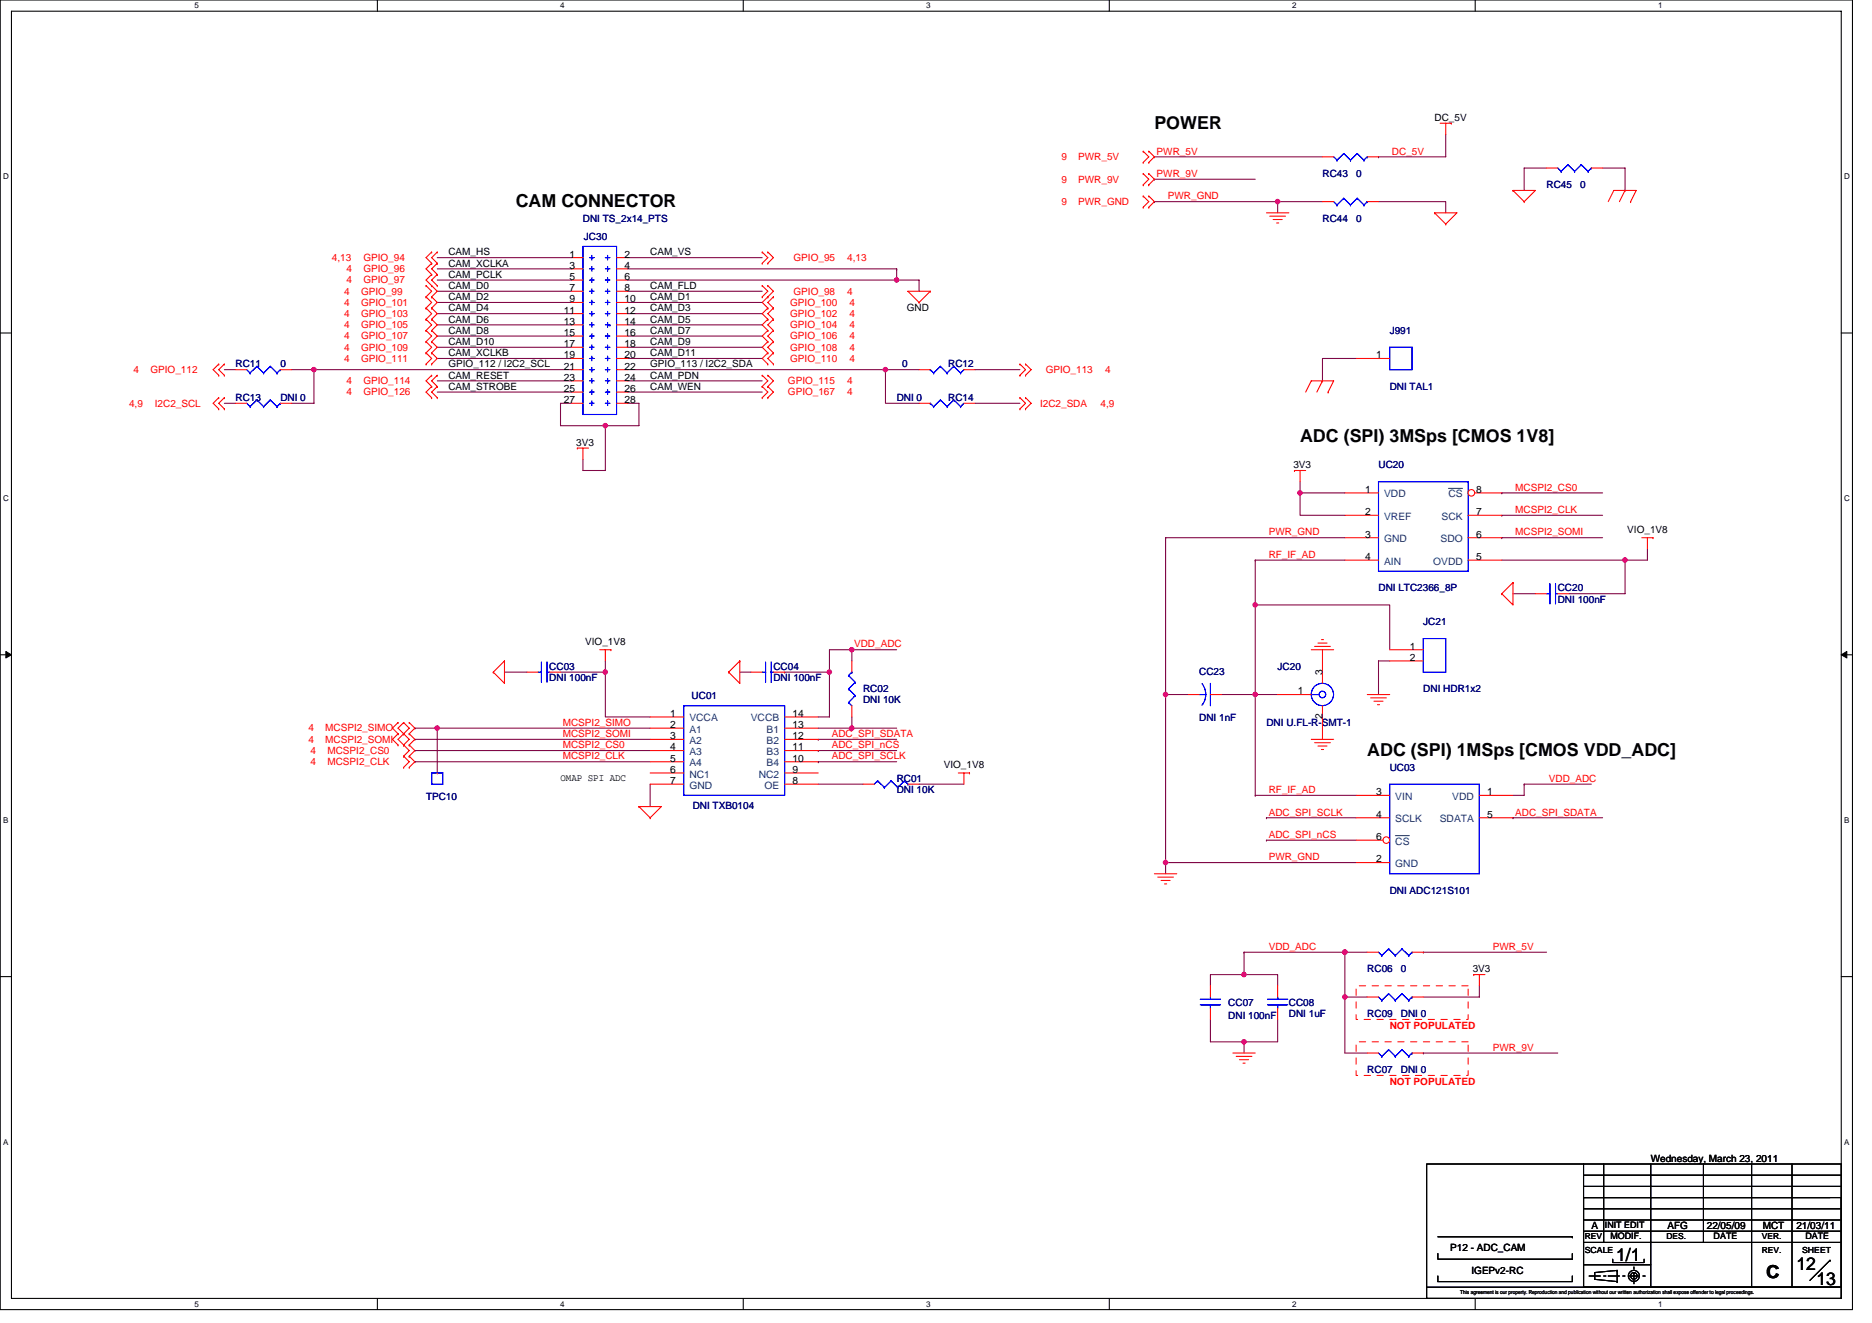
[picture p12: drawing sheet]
<svg xmlns="http://www.w3.org/2000/svg" width="297mm" height="210mm" viewBox="0 0 297 210" stroke-linecap="round" stroke-linejoin="round" font-family="sans-serif">
<path d="M0 0h293.9v207.9h-293.9zM1.8 1.8h290.4v204.3h-290.4z" fill="none" stroke="#000" stroke-width=".17"/>
<g fill="#fff">
<path d="M30.8 .2h.7v1.4h-.7z"/>
<path d="M30.8 206.3h.7v1.4h-.7z"/>
</g>
<path d="M59.9 0v1.8M59.9 206.1v1.8" fill="none" stroke="#000" stroke-width=".17"/>
<g fill="#fff">
<path d="M88.9 .2h.7v1.4h-.7z"/>
<path d="M88.9 206.3h.7v1.4h-.7z"/>
</g>
<path d="M117.9 0v1.8M117.9 206.1v1.8" fill="none" stroke="#000" stroke-width=".17"/>
<g fill="#fff">
<path d="M147 .2h.7v1.4h-.7z"/>
<path d="M147 206.3h.7v1.4h-.7z"/>
</g>
<path d="M176 0v1.8M176 206.1v1.8" fill="none" stroke="#000" stroke-width=".17"/>
<g fill="#fff">
<path d="M205 .2h.7v1.4h-.7z"/>
<path d="M205 206.3h.7v1.4h-.7z"/>
</g>
<path d="M234.1 0v1.8M234.1 206.1v1.8" fill="none" stroke="#000" stroke-width=".17"/>
<g fill="#fff">
<path d="M263.1 .2h.7v1.4h-.7z"/>
<path d="M263.1 206.3h.7v1.4h-.7z"/>
<path d="M.5 27.3h.9v1.4h-.9z"/>
<path d="M292.6 27.3h.9v1.4h-.9z"/>
<path d="M.5 78.4h.9v1.4h-.9z"/>
<path d="M292.6 78.4h.9v1.4h-.9z"/>
</g>
<path d="M0 52.9h1.8M292.2 52.9h1.7" fill="none" stroke="#000" stroke-width=".17"/>
<g fill="#fff">
<path d="M.5 129.5h.8v1.4h-.8z"/>
<path d="M292.6 129.5h.9v1.4h-.9z"/>
</g>
<path d="M0 103.9h1.8M292.2 103.9h1.7" fill="none" stroke="#000" stroke-width=".17"/>
<path d="M.9 103.4l.9 .5-.9 .5zM292.2 103.9l.8-.5v1z" fill="#000" stroke="#000" stroke-width=".16"/>
<g fill="#fff">
<path d="M.5 180.5h.8v1.4h-.8z"/>
<path d="M292.6 180.5h.9v1.4h-.9z"/>
</g>
<g fill="none" stroke="#000" stroke-width=".17">
<path d="M0 155h1.8M292.2 155h1.7M228.2 199v.9h21.3v-.9M228.2 196.3h21.3M249.5 196.3h.1M251.3 186.5h40.9M251.3 193.6h40.7M251.3 191.9h40.7M251.3 190.1h39.1M251.3 188.3h40.9M251.3 197.2h40.9M251.3 184.7h-24.9v19.6"/>
<path d="M251.3 184.7h.1M251.3 195.4h40.9M251.3 190.1h40.9v14.2h-40.9zM251.3 184.7h40.9v19.6h-40.9zM254.5 184.7v12.5M255.9 199.9v.5h5v-.5M261.9 184.7v19.6M270.3 184.7v12.5M277.9 184.7v19.6M284.3 184.7v19.6M292.2 195.4h.1M226.4 204.3h65.8v1.8h-65.8z"/>
<path d="M228.2 202.5v.9h21.3v-.9M251.3 200.7h10.6M252.2 202.5h1.7M254.5 202.5h.3M255.2 202.5h1.8M256.6 201.6h.1M256.6 203.4h.1M256.6 201.6l-3.6 .4v1.1l3.6 .3M256.6 201.6v1.8M257.5 202.5h.3M258.4 202.5h1.8M259.3 201.1v.3"/>
<path d="M259.3 202h.1M259.3 202v1.8M260.7 202.5h.3M290.4 200h.1M290.4 200l-3.2 3.2"/>
<circle cx="259.2" cy="202.5" r=".53"/>
<circle cx="259.3" cy="202.5" r=".88"/>
</g>
<g fill="none" stroke="#800040" stroke-width=".17">
<path d="M183.2 24.9h.1M183.2 28.4h.1M183.2 32h19.5v1.8M183.2 32h.1M183.2 24.9h26.6M183.2 28.4h16M202.7 32h.1M202.7 32h7.1M218.7 24.9h.1M218.7 32h10.7v1.8M229.4 21.3v3.6h-10.7M245.4 26.7h-3.6v3.5"/>
<path d="M254.3 26.7h3.5v3.5M35.6 58.7h1.8M46.3 58.7h3.5M49.8 58.7h.1M49.8 58.7v5.3h-3.5M49.8 58.7h40.9M69.4 40.9h21.3M69.4 42.7h21.3M69.4 44.4h21.3M69.4 46.2h21.3M69.4 48h21.3M69.4 49.8h21.3"/>
<path d="M69.4 51.6h21.3M69.4 53.3h21.3M69.4 55.1h21.3M69.4 56.9h21.3M99.6 40.9h21.3M99.6 44.4h42.7M99.6 42.7h42.7M99.6 46.2h21.3M99.6 48h21.3M99.6 49.8h21.3M99.6 51.6h21.3M99.6 53.3h21.3"/>
<path d="M99.6 55.1h21.3M99.6 56.9h21.3M99.6 58.7h40.9v5.3h5.3M140.5 58.7h.1M140.5 58.7h5.3M142.3 44.4h3.5v1.8M142.3 42.7h.1M142.3 42.7v1.7M154.7 58.7h7.1M215.2 56.9h-5.4v3.6M35.6 64h1.8M69.4 60.5h21.3"/>
<path d="M69.4 62.2h21.3M90.7 64h-1.8v3.6h7.2M96.1 67.6v7.1h-3.6v-1.8M96.1 67.6h.1M99.6 60.5h21.3M99.6 62.2h21.3M99.6 64h1.8v3.6h-5.3M154.7 64h7.1M206.3 76.5v1.7h7.1M206.3 78.2v3.6h7.1M206.3 78.2h.1M238.3 78.2h.1"/>
<path d="M238.3 78.2h16M185 85.3v24.9h3.5M185 85.3h.1M185 85.3h28.4M199.2 88.9h.1M199.2 88.9v7.1h21.3v7.1M199.2 96v14.2h3.5M199.2 96h.1M199.2 88.9h14.2M238.3 88.9h19.5v5.3h-8.8M238.3 81.8h.1M238.3 85.3h.1"/>
<path d="M238.3 81.8h16M238.3 85.3h16M240.1 94.2h3.5M257.8 88.9h.1M261.4 87.1v1.8h-3.6M65.8 119.1h.1M65.8 117.3h.1M65.8 115.6h.1M65.8 119.1h37.4M65.8 117.3h37.4M65.8 115.6h37.4M69.4 115.6v7.1"/>
<path d="M69.4 115.6h.1M80 106.7h3.6M88.9 106.7h7.2M96.1 104.9v1.8M96.1 106.7v7.1h7.1M96.1 106.7h.1M117.4 106.7h1.8M124.5 106.7h.1M124.5 106.7h7.1M129.8 119.1h.1M129.8 115.6h5.4M129.8 117.3h.1"/>
<path d="M129.8 119.1h12.5M129.8 117.3h12.5M131.6 106.7v7.1h-1.8M135.2 103.1h-3.6v3.6M135.2 113.8v1.8M135.2 103.1h.1M135.2 103.1v1.8M135.2 115.6h.1M135.2 103.1h7.1M135.2 115.6h7.1M185 110.2h.1M185 110.2v26.7"/>
<path d="M193.8 110.2h5.4M199.2 110.2h.1M199.2 110.2v16M220.5 104.9h-1.8v5.3M65.8 120.9h.1M65.8 120.9h37.4M103.2 124.5v3.5M129.8 124.5h7.1M129.8 120.9h.1M129.8 120.9h12.5M145.8 124.5h7.1M185 136.9h.1"/>
<path d="M185 136.9v1.8M185 136.9h30.2M199.2 126.2h.1M199.2 126.2h16M201 129.8h.1M201 133.3h.1M201 129.8h14.2M201 133.3h14.2M240.1 129.8h.1M240.1 129.8h14.2M241.8 124.5v1.7h-1.7M241.8 124.5h.1"/>
<path d="M241.8 124.5h10.7M197.4 151.1h.1M197.4 154.7h5.3v1.8M197.4 154.7h.1M197.4 154.7h-5.3v1.8M197.4 151.1v3.6M197.4 151.1h19.6M213.4 151.1h.1M213.4 158.2h.1M213.4 158.2h3.6M213.4 151.1v16h3.6M225.8 151.1h.1"/>
<path d="M225.8 151.1h19.6M234.7 156.5v1.7h-8.9M192.1 161.8v3.6h5.3M197.4 165.4v1.7M197.4 165.4h.1M202.7 161.8v3.6h-5.3M225.8 167.1h.1M225.8 167.1h21.4"/>
</g>
<g fill="#f0f" stroke="#f0f" stroke-width=".17">
<circle cx="202.7" cy="32" r=".35"/>
<circle cx="96" cy="106.7" r=".35"/>
<circle cx="135.2" cy="103.1" r=".35"/>
<circle cx="131.6" cy="106.7" r=".35"/>
<circle cx="135.2" cy="115.6" r=".35"/>
<circle cx="69.4" cy="115.6" r=".35"/>
<circle cx="184.9" cy="110.2" r=".35"/>
<circle cx="257.8" cy="88.9" r=".35"/>
<circle cx="213.4" cy="151.1" r=".35"/>
<circle cx="213.4" cy="158.2" r=".35"/>
<circle cx="197.4" cy="154.7" r=".35"/>
<circle cx="197.4" cy="165.3" r=".35"/>
<circle cx="184.9" cy="136.9" r=".35"/>
<circle cx="199.2" cy="110.2" r=".35"/>
<circle cx="206.3" cy="78.2" r=".35"/>
<circle cx="142.3" cy="44.4" r=".35"/>
<circle cx="49.8" cy="58.7" r=".35"/>
<circle cx="140.5" cy="58.7" r=".35"/>
<circle cx="96" cy="67.6" r=".35"/>
<circle cx="199.2" cy="96" r=".35"/>
</g>
<g fill="none" stroke="#f00" stroke-width=".17">
<path d="M228.5 19.6h1.8M229.4 19.6v1.7M230.3 19.6h.1M181.4 25.8h.1M181.4 24h.1M181.4 29.3h.1M181.4 27.6h.1M181.4 32.9h.1M181.4 31.1h.1M181.4 24l.9 .9-.9 .9M181.4 27.6l.9 .8-.9 .9M181.4 31.1l.9 .9-.9 .9"/>
<path d="M182.3 24h.1M182.3 25.8h.1M182.3 27.6h.1M182.3 29.3h.1M182.3 31.1h.1M182.3 32.9h.1M182.3 24l.9 .9-.9 .9M182.3 27.6l.9 .8-.9 .9M182.3 31.1l.9 .9-.9 .9M201 33.8h3.5M201.5 34.3h2.5M202 34.8h1.5"/>
<path d="M202.6 35.4h.3M209.8 32h1.8M209.8 24.9h1.8M217 32h1.7M217 24.9h1.7M227.6 33.8h3.6l-1.8 1.8M227.6 33.8h.1M227.6 33.8l1.8 1.8M229.4 35.6h.1M240.1 30.2h3.5l-1.8 1.8M240.1 30.2h.1M240.1 30.2l1.7 1.8"/>
<path d="M241.8 32h.1M245.4 26.7h1.8M252.5 26.7h1.8M255.2 32l.9-1.8h3.5l-.9 1.8M257.8 30.2h.1M257.8 30.2l-.8 1.8M258.7 32h.1M34.7 57.8h.1M34.7 59.6h.1M34.7 57.8l-.9 .9 .9 .9M35.6 59.6h.1M35.6 57.8h.1"/>
<path d="M35.6 57.8l-.9 .9 .9 .9M37.4 58.7h1.8M44.5 58.7h1.8M67.6 48.9h.1M67.6 47.1h.1M67.6 50.7h.1M67.6 45.3h.1M67.6 52.5h.1M67.6 54.2h.1M67.6 56h.1M67.6 57.8h.1M67.6 47.1l.9 .9-.9 .9"/>
<path d="M67.6 48.9l.9 .9-.9 .9M67.6 45.3l.9 .9-.9 .9M67.6 50.7l.9 .9-.9 .9M67.6 52.5l.9 .8-.9 .9M67.6 54.2l.9 .9-.9 .9M67.6 56l.9 .9-.9 .9M68.5 40h.1M68.5 41.8h.1M68.5 43.6h.1M68.5 45.3h.1M68.5 47.1h.1M68.5 48.9h.1"/>
<path d="M68.5 50.7h.1M68.5 52.5h.1M68.5 54.2h.1M68.5 56h.1M68.5 57.8h.1M68.5 59.6h.1M68.5 40l-.9 .9 .9 .9M68.5 41.8l-.9 .9 .9 .9M68.5 43.6l-.9 .8 1.8 1.8-.9 .9M68.5 47.1l.9 .9-.9 .9M68.5 48.9l.9 .9-.9 .9M68.5 50.7l.9 .9-.9 .9"/>
<path d="M68.5 52.5l.9 .8-.9 .9M68.5 54.2l.9 .9-.9 .9M68.5 56l.9 .9-.9 .9M68.5 59.6l-.9 .9 .9 .8M69.4 41.8h.1M69.4 40h.1M69.4 43.6h.1M69.4 45.3h.1M69.4 59.6h.1M69.4 40l-.9 .9 .9 .9M69.4 41.8l-.9 .9 .9 .9M69.4 43.6l-.9 .8 .9 .9"/>
<path d="M69.4 59.6l-.9 .9 .9 .8M90.7 58.7h1.8M90.7 40.9h1.8M90.7 42.7h1.8M90.7 44.4h1.8M90.7 46.2h1.8M90.7 48h1.8M90.7 49.8h1.8M90.7 51.6h1.8M90.7 53.3h1.8M90.7 55.1h1.8M90.7 56.9h1.8"/>
<path d="M97.8 58.7h1.8M97.8 40.9h1.8M97.8 42.7h1.8M97.8 44.4h1.8M97.8 46.2h1.8M97.8 48h1.8M97.8 49.8h1.8M97.8 51.6h1.8M97.8 53.3h1.8M97.8 55.1h1.8M97.8 56.9h1.8M120.9 41.8h.1"/>
<path d="M120.9 40h.1M120.9 47.1h.1M120.9 45.3h.1M120.9 59.6h.1M120.9 59.6l.9 .9-.9 .8M120.9 40l.9 .9-.9 .9M120.9 45.3l.9 .9-.9 .9M121.8 40h.1M121.8 41.8h.1M121.8 45.3h.1M121.8 47.1h.1M121.8 48.9h.1"/>
<path d="M121.8 50.7h.1M121.8 52.5h.1M121.8 54.2h.1M121.8 56h.1M121.8 57.8h.1M121.8 59.6h.1M121.8 59.6l.9 .9-.9 .8M121.8 56l-.9 .9 .9 .9M121.8 40l.9 .9-.9 .9M121.8 45.3l.9 .9-1.8 1.8 .9 .9M121.8 48.9l-.9 .9 .9 .9M121.8 50.7l-.9 .9 .9 .9"/>
<path d="M121.8 52.5l-.9 .8 .9 .9M121.8 54.2l-.9 .9 .9 .9M122.7 50.7h.1M122.7 48.9h.1M122.7 47.1h.1M122.7 52.5h.1M122.7 54.2h.1M122.7 56h.1M122.7 57.8h.1M122.7 56l-.9 .9 .9 .9M122.7 48.9l-.9 .9 .9 .9M122.7 47.1l-.9 .9 .9 .9"/>
<path d="M122.7 50.7l-.9 .9 .9 .9M122.7 52.5l-.9 .8 .9 .9M122.7 54.2l-.9 .9 .9 .9M145.8 48h.1M145.8 58.7h1.8M147.6 46.2h-3.5l1.7 1.8M147.6 46.2h.1M147.6 46.2l-1.8 1.8M152.9 58.7h1.8M161.8 59.6h.1M161.8 57.8h.1M161.8 57.8l.9 .9-.9 .9"/>
<path d="M162.7 57.8h.1M162.7 59.6h.1M162.7 57.8l.9 .9-.9 .9M34.7 63.1h.1M34.7 64.9h.1M34.7 63.1l-.9 .9 .9 .9M35.6 63.1h.1M35.6 64.9h.1M35.6 63.1l-.9 .9 .9 .9M37.4 64h1.8M44.5 64h1.8M68.5 61.3h.1"/>
<path d="M68.5 63.1h.1M68.5 61.3l-.9 .9 .9 .9M69.4 61.3h.1M69.4 63.1h.1M69.4 61.3l-.9 .9 .9 .9M90.7 64h1.8M90.7 60.5h1.8M90.7 62.2h1.8M91.6 71.1h.1M91.6 71.1h1.8M92.5 71.1v1.8M97.8 64h1.8"/>
<path d="M97.8 60.5h1.8M97.8 62.2h1.8M120.9 61.3h.1M120.9 63.1h.1M120.9 61.3l.9 .9-.9 .9M121.8 61.3h.1M121.8 63.1h.1M121.8 61.3l.9 .9-.9 .9M145.8 64h1.8M152.9 64h1.8M161.8 63.1h.1M161.8 64.9h.1"/>
<path d="M161.8 63.1l.9 .9-.9 .9M162.7 63.1h.1M162.7 64.9h.1M162.7 63.1l.9 .9-.9 .9M205.4 74.7h.1M205.4 74.7h1.8M206.3 74.7v1.8M207.2 62.2l.9-1.7h3.5l-.9 1.7M209.8 60.5h.1M209.8 60.5l-.8 1.7M210.7 62.2h.1M213.4 78.2h5.3"/>
<path d="M213.4 85.3h5.3M213.4 88.9h5.3M233 85.3h5.3M233 81.8h5.3M238.3 94.2h.1M240.1 92.5v3.5l-1.8-1.8M240.1 92.5h.1M240.1 92.5l-1.8 1.7M243.6 94.2h1.8M247.2 94.2h1.8M260.5 85.3h1.8M261.4 85.3v1.8"/>
<path d="M262.3 85.3h.1M63.2 116.5h.1M63.2 118.2h.1M63.2 114.7h.1M63.2 116.5l-.9 .8 .9 .9M63.2 114.7l-.9 .9 .9 .9M64 118.2h.1M64 116.5h.1M64 114.7h.1M64 114.7l.9 .9-1.7 1.7 .8 .9M64 114.7l-.8 .9 1.7 1.7-.9 .9M64 118.2l.9 .9-.9 .9"/>
<path d="M64.9 116.5h.1M64.9 118.2h.1M64.9 114.7h.1M64.9 118.2l.9 .9-.9 .9M64.9 116.5l.9 .8-.9 .9M64.9 114.7l.9 .9-.9 .9M78.3 106.7h.1M80 104.9v3.6l-1.7-1.8M80 104.9h.1M80 104.9l-1.7 1.8M83.6 106.7h1.8M87.2 106.7h1.7"/>
<path d="M95.2 103.1h1.7M96.1 103.1v1.8M96.9 103.1h.1M103.2 113.8h5.3M103.2 115.6h5.3M103.2 117.3h5.3M103.2 119.1h5.3M115.6 106.7h.1M117.4 104.9v3.6l-1.8-1.8M117.4 104.9h.1M117.4 104.9l-1.8 1.8M119.2 106.7h1.7"/>
<path d="M122.7 106.7h1.8M124.5 113.8h5.3M124.5 115.6h5.3M124.5 117.3h5.3M124.5 119.1h5.3M135.2 104.9v1.8M135.2 112v1.8M188.5 110.2h1.8M192.1 110.2h1.7M202.7 110.2h5.4M208.1 117.3h3.5M208.1 103.1h3.5"/>
<path d="M208.6 117.9h2.5M208.6 102.6h2.5M209.1 118.4h1.5M209.1 102.1h1.5M209.7 119h.3M209.7 101.5h.3M209.8 103.1v5.4M209.8 112v5.3M217 110.2h3.5M217.5 110.8h2.5M218 111.3h1.5M218.6 111.8h.3"/>
<path d="M220.5 103.1h5.3M220.5 104.9h5.3M64 121.8h.1M64 120h.1M64 120l.9 .9-.9 .9M64.9 120h.1M64.9 121.8h.1M64.9 120l.9 .9-.9 .9M69.4 122.7h.1M101.4 128h3.5l-1.7 1.8M101.4 128h.1M101.4 128l1.8 1.8"/>
<path d="M103.2 129.8h.1M103.2 122.7h5.3M103.2 120.9h5.3M103.2 124.5h5.3M124.5 122.7h5.3M124.5 120.9h5.3M124.5 124.5h5.3M136.9 124.5h1.8M144.1 124.5h1.7M152.1 122.7h1.7M152.9 122.7v1.8M153.8 122.7h.1"/>
<path d="M183.2 138.7h3.5M183.7 139.2h2.5M184.2 139.7h1.5M184.8 140.3h.3M192.1 156.5v1.7M202.7 156.5v1.7M217 158.2h1.7M224.1 158.2h1.7M233.8 154.7h.1M233.8 154.7h1.8M234.7 154.7v1.8M192.1 160v1.8"/>
<path d="M195.6 167.1h3.6M196.1 167.7h2.5M196.7 168.2h1.4M197.2 168.7h.4M202.7 160v1.8"/>
</g>
<path d="M215.2 156.5h17.8v5.3h-17.8zM215.2 165.4h17.8v5.3h-17.8z" fill="none" stroke="#f00" stroke-width=".16" stroke-dasharray="1 1 1 1 1 1 1 1"/>
<g fill="none" stroke="#00f" stroke-width=".17">
<path d="M92.5 39.1h5.3v26.7h-5.3zM211.6 32l.5 .5M211.6 24.9l.5 .5M212.1 32.5h.1M212.1 25.4h.1M213.2 31.5h.1M213.2 24.4h.1M213.2 31.5l-1.1 1M213.2 31.5l1.1 1M213.2 24.4l-1.1 1M213.2 24.4l1.1 1M214.3 32.5h.1"/>
<path d="M214.3 25.4h.1M215.3 31.5h.1M215.3 24.4h.1M215.3 31.5l-1 1M215.3 31.5l1.1 1M215.3 24.4l-1 1M215.3 24.4l1.1 1M216.4 32.5h.1M216.4 25.4h.1M217 32h.1M217 24.9h.1M217 32l-.6 .5"/>
<path d="M217 24.9l-.6 .5M247.2 26.7l.5 .5M247.7 27.2h.1M248.8 26.1h.1M248.8 26.1l-1.1 1.1M248.8 26.1l1 1.1M249.8 27.2h.1M250.9 26.1h.1M250.9 26.1l-1.1 1.1M250.9 26.1l1.1 1.1M252 27.2h.1M252.5 26.7h.1"/>
<path d="M252.5 26.7l-.5 .5M39.2 58.7l.5 .5M39.7 59.2h.1M40.8 58.1h.1M40.8 58.1l-1.1 1.1M40.8 58.1l1 1.1M41.8 59.2h.1M42.9 58.1h.1M42.9 58.1l-1.1 1.1M42.9 58.1l1.1 1.1M44 59.2h.1M44.5 58.7h.1"/>
<path d="M44.5 58.7l-.5 .5M93.6 42.7h.7M93.6 40.9h.7M93.6 46.2h.7M93.6 44.4h.7M93.6 49.8h.7M93.6 48h.7M93.6 55.1h.7M93.6 53.3h.7M93.6 51.6h.7M93.6 56.9h.7M93.6 58.7h.7"/>
<path d="M93.9 42.3v.7M93.9 40.5v.8M93.9 45.9v.7M93.9 44.1v.7M93.9 49.4v.7M93.9 47.6v.8M93.9 54.8v.7M93.9 53v.7M93.9 51.2v.7M93.9 56.5v.8M93.9 58.3v.7M96.1 40.9h.7"/>
<path d="M96.1 42.7h.7M96.1 44.4h.7M96.1 46.2h.7M96.1 48h.7M96.1 53.3h.7M96.1 55.1h.7M96.1 49.8h.7M96.1 56.9h.7M96.1 58.7h.7M96.1 51.6h.7M96.4 40.5v.8M96.4 42.3v.7"/>
<path d="M96.4 44.1v.7M96.4 45.9v.7M96.4 47.6v.8M96.4 53v.7M96.4 54.8v.7M96.4 49.4v.7M96.4 56.5v.8M96.4 51.2v.7M96.4 58.3v.7M96.8 51.6h.1M147.6 58.7h.1M147.6 58.7l.5 .5"/>
<path d="M148.1 59.2h.1M149.2 58.1h.1M149.2 58.1l1.1 1.1M149.2 58.1l-1.1 1.1M150.3 59.2h.1M151.3 58.1h.1M151.3 58.1l1.1 1.1M151.3 58.1l-1 1.1M152.4 59.2h.1M152.9 58.7l-.5 .5M39.2 64l.5 .5M39.7 64.5h.1"/>
<path d="M40.8 63.5h.1M40.8 63.5l-1.1 1M40.8 63.5l1 1M41.8 64.5h.1M42.9 63.5h.1M42.9 63.5l-1.1 1M42.9 63.5l1.1 1M44 64.5h.1M44.5 64h.1M44.5 64l-.5 .5M93.6 60.5h.7M93.6 62.2h.7"/>
<path d="M93.6 64h.7M93.9 60.1v.7M93.9 61.9v.7M93.9 63.6v.8M96.1 60.5h.7M96.1 62.2h.7M96.1 64h.7M96.4 60.1v.7M96.4 61.9v.7M96.4 63.6h.1M96.4 63.6v.8M147.6 64h.1"/>
<path d="M147.6 64l.5 .5M148.1 64.5h.1M149.2 63.5h.1M149.2 63.5l1.1 1M149.2 63.5l-1.1 1M150.3 64.5h.1M151.3 63.5h.1M151.3 63.5l1.1 1M151.3 63.5l-1 1M152.4 64.5h.1M152.9 64l-.5 .5M218.7 76.5h14.3v14.2h-14.3z"/>
<path d="M245.4 94.2h.5M245.9 92.6v3.2M245.9 94.2h.1M246.8 94.2h.4M246.8 92.6v3.2M85.4 106.7h.5M85.9 105.1v3.2M85.9 106.7h.1M86.8 106.7h.4M86.8 105.1v3.2M108.5 112h16v14.2h-16zM120.9 106.7h.6"/>
<path d="M121.5 105.1v3.2M121.5 106.7h.1M122.4 106.7h.3M122.4 105.1v3.2M134.6 111.5h.1M134.6 109.3h.1M134.6 107.2h.1M134.6 111.5l.6 .5M134.6 109.3l1.1 1.1M134.6 107.2l1.1 1.1M135.2 106.7h.1M135.2 106.7l-.6 .5"/>
<path d="M135.7 110.4h.1M135.7 108.3h.1M135.7 110.4l-1.1 1.1M135.7 108.3l-1.1 1M190.3 110.2h1M190.7 108.5a2.78 2.78 0 0 1 0 3.4M192.1 108.5v3.5M208.1 110.2h1.2M225.8 101.3h3.6v5.4h-3.6zM68.5 122.7h1.8v1.8h-1.8zM139.3 123.9h.1M139.3 123.9l-.6 .6"/>
<path d="M139.3 123.9l1 1.1M140.3 125h.1M141.4 123.9h.1M141.4 123.9l-1.1 1.1M141.4 123.9l1 1.1M142.4 125h.1M143.5 123.9h.1M143.5 123.9l-1.1 1.1M143.5 123.9l.6 .6M144.1 124.5h.1M190.5 159.5h3.2M190.5 158.6h3.2"/>
<path d="M192.1 158.2v.4M192.1 159.5h.1M192.1 159.5v.5M201.1 159.5h3.2M201.1 158.6h3.2M202.7 158.2v.4M202.7 159.5h.1M202.7 159.5v.5M218.7 158.2l.6 .6M219.3 158.8h.1M220.3 157.7h.1M220.3 157.7l-1 1.1"/>
<path d="M220.3 157.7l1.1 1.1M221.4 158.8h.1M222.5 157.7h.1M222.5 157.7l-1.1 1.1M222.5 157.7l1 1.1M223.5 158.8h.1M224.1 158.2h.1M224.1 158.2l-.6 .6"/>
<circle cx="209.8" cy="110.2" r=".52"/>
<circle cx="209.8" cy="110.2" r="1.77"/>
</g>
<circle cx="233.5" cy="78.2" r=".52" fill="#fff" stroke="#f00" stroke-width=".17"/>
<path d="M215.2 56.9h5.3M234 78.2h4.3M213.4 81.8h5.3M233 88.9h5.3M215.2 126.2h5.3M215.2 136.9h5.3M215.2 129.8h5.3M234.7 126.2h5.4M234.7 129.8h5.4M217 167.1h1.7M224.1 167.1h1.7" fill="none" stroke="#f00" stroke-width=".17"/>
<path d="M229.8 77.5h2.3" fill="none" stroke="#004080" stroke-width=".16"/>
<g fill="none" stroke="#00f" stroke-width=".17">
<path d="M220.5 55.1h3.6v3.6h-3.6zM220.5 124.5h14.2v14.2h-14.2zM218.7 167.1l.6 .6M219.3 167.7h.1M220.3 166.6h.1M220.3 166.6l-1 1.1M220.3 166.6l1.1 1.1M221.4 167.7h.1M222.5 166.6h.1M222.5 166.6l-1.1 1.1M222.5 166.6l1 1.1M223.5 167.7h.1"/>
<path d="M224.1 167.1h.1M224.1 167.1l-.6 .6"/>
</g>
<circle cx="220" cy="133.3" r=".52" fill="#fff" stroke="#f00" stroke-width=".17"/>
<path d="M215.2 133.3h4.3M217 151.1h1.7M224.1 151.1h1.7" fill="none" stroke="#f00" stroke-width=".17"/>
<path d="M221.4 132.6h2.2" fill="none" stroke="#004080" stroke-width=".16"/>
<path d="M218.7 151.1l.6 .6M219.3 151.7h.1M220.3 150.6h.1M220.3 150.6l-1 1.1M220.3 150.6l1.1 1.1M221.4 151.7h.1M222.5 150.6h.1M222.5 150.6l-1.1 1.1M222.5 150.6l1 1.1M223.5 151.7h.1M224.1 151.1h.1M224.1 151.1l-.6 .6" fill="none" stroke="#00f" stroke-width=".17"/>
<g fill="#f0f" stroke="#f0f" stroke-width=".17">
<circle cx="202.7" cy="32" r=".35"/>
<circle cx="96" cy="106.7" r=".35"/>
<circle cx="135.2" cy="103.1" r=".35"/>
<circle cx="131.6" cy="106.7" r=".35"/>
<circle cx="135.2" cy="115.6" r=".35"/>
<circle cx="69.4" cy="115.6" r=".35"/>
<circle cx="184.9" cy="110.2" r=".35"/>
<circle cx="257.8" cy="88.9" r=".35"/>
<circle cx="213.4" cy="151.1" r=".35"/>
<circle cx="213.4" cy="158.2" r=".35"/>
<circle cx="197.4" cy="154.7" r=".35"/>
<circle cx="197.4" cy="165.3" r=".35"/>
<circle cx="184.9" cy="136.9" r=".35"/>
<circle cx="199.2" cy="110.2" r=".35"/>
<circle cx="206.3" cy="78.2" r=".35"/>
<circle cx="142.3" cy="44.4" r=".35"/>
<circle cx="49.8" cy="58.7" r=".35"/>
<circle cx="140.5" cy="58.7" r=".35"/>
<circle cx="96" cy="67.6" r=".35"/>
<circle cx="199.2" cy="96" r=".35"/>
</g>
<g font-size="2.8">
<text x="183.2" y="20.4">POWER</text>
<text x="81.8" y="32.9">CAM CONNECTOR</text>
<text x="206.3" y="70.2">ADC (SPI) 3MSps [CMOS 1V8]</text>
<text x="217" y="120">ADC (SPI) 1MSps [CMOS VDD_ADC]</text>
<text x="256.4" y="200.1">1/1</text>
<text x="280.2" y="202.8">C</text>
<text x="285" y="201.5">12</text>
<text x="288.2" y="204">13</text>
</g>
<g font-size="1.6">
<text x="227.6" y="19.2">DC_5V</text>
<text x="71.2" y="40.5">CAM_HS</text>
<text x="90.4" y="40.9">1</text>
<text x="99.1" y="40.9">2</text>
<text x="103.2" y="40.5">CAM_VS</text>
<text x="71.2" y="42.3">CAM_XCLKA</text>
<text x="71.2" y="44.1">CAM_PCLK</text>
<text x="71.2" y="45.9">CAM_D0</text>
<text x="71.2" y="47.6">CAM_D2</text>
<text x="90.4" y="42.7">3</text>
<text x="90.4" y="44.4">5</text>
<text x="90.4" y="46.2">7</text>
<text x="90.4" y="48">9</text>
<text x="99.1" y="42.7">4</text>
<text x="99.1" y="44.4">6</text>
<text x="99.1" y="46.2">8</text>
<text x="99.1" y="48">10</text>
<text x="103.2" y="45.9">CAM_FLD</text>
<text x="103.2" y="47.6">CAM_D1</text>
<text x="71.2" y="49.4">CAM_D4</text>
<text x="71.2" y="51.2">CAM_D6</text>
<text x="71.2" y="53">CAM_D8</text>
<text x="89.5" y="49.8">11</text>
<text x="89.5" y="51.5">13</text>
<text x="89.5" y="53.3">15</text>
<text x="99.1" y="49.8">12</text>
<text x="99.1" y="51.5">14</text>
<text x="99.1" y="53.3">16</text>
<text x="103.2" y="49.4">CAM_D3</text>
<text x="103.2" y="51.2">CAM_D5</text>
<text x="103.2" y="53">CAM_D7</text>
<text x="143.9" y="49.4">GND</text>
<text x="71.2" y="54.8">CAM_D10</text>
<text x="71.2" y="56.5">CAM_XCLKB</text>
<text x="71.2" y="58.3">GPIO_112 / I2C2_SCL</text>
<text x="89.5" y="55.1">17</text>
<text x="89.5" y="56.9">19</text>
<text x="89.5" y="58.7">21</text>
<text x="99.1" y="55.1">18</text>
<text x="99.1" y="56.9">20</text>
<text x="99.1" y="58.7">22</text>
<text x="103.2" y="58.3">GPIO_113 / I2C2_SDA</text>
<text x="103.2" y="54.8">CAM_D9</text>
<text x="103.2" y="56.5">CAM_D11</text>
<text x="218.4" y="56.9">1</text>
<text x="71.2" y="60.1">CAM_RESET</text>
<text x="71.2" y="61.9">CAM_STROBE</text>
<text x="89.5" y="60.4">23</text>
<text x="89.5" y="62.2">25</text>
<text x="89.5" y="64">27</text>
<text x="99.1" y="60.4">24</text>
<text x="99.1" y="62.2">26</text>
<text x="99.1" y="64">28</text>
<text x="103.2" y="60.1">CAM_PDN</text>
<text x="103.2" y="61.9">CAM_WEN</text>
<text x="91.4" y="70.8">3V3</text>
<text x="205.2" y="74.3">3V3</text>
<text x="216.6" y="78.2">1</text>
<text x="216.6" y="81.8">2</text>
<text x="234.2" y="81.8">7</text>
<text x="234.2" y="78.2">8</text>
<text x="216.6" y="85.3">3</text>
<text x="216.6" y="88.9">4</text>
<text x="234.2" y="85.3">6</text>
<text x="234.2" y="88.9">5</text>
<text x="258.2" y="84.6">VIO_1V8</text>
<text x="92.9" y="102.4">VIO_1V8</text>
<text x="209.8" y="107.2" transform="rotate(-90 209.8 107.2)">3</text>
<text x="223.7" y="103.1">1</text>
<text x="223.7" y="104.9">2</text>
<text x="106.4" y="113.8">1</text>
<text x="125.7" y="113.8">14</text>
<text x="205.9" y="110.2">1</text>
<text x="106.4" y="115.5">2</text>
<text x="106.4" y="117.3">3</text>
<text x="106.4" y="119.1">4</text>
<text x="125.7" y="119.1">11</text>
<text x="125.7" y="117.3">12</text>
<text x="125.7" y="115.5">13</text>
<text x="209.8" y="114.2" transform="rotate(-90 209.8 114.2)">2</text>
<text x="88.9" y="123.9">OMAP SPI ADC</text>
<text x="106.4" y="120.9">5</text>
<text x="106.4" y="122.7">6</text>
<text x="106.4" y="124.4">7</text>
<text x="125.7" y="124.4">8</text>
<text x="125.7" y="122.7">9</text>
<text x="125.7" y="120.9">10</text>
<text x="149.8" y="122">VIO_1V8</text>
<text x="218.4" y="126.2">3</text>
<text x="218.4" y="129.8">4</text>
<text x="236" y="129.8">5</text>
<text x="236" y="126.2">1</text>
<text x="218.4" y="136.9">2</text>
<text x="218.4" y="133.3">6</text>
<text x="233.7" y="154.3">3V3</text>
<text x="261.9" y="184.4">Wednesday, March 23, 2011</text>
<text x="252.5" y="195.1">A</text>
<text x="264.6" y="195.1">AFG</text>
<text x="270.8" y="195.1">22/05/09</text>
<text x="279.7" y="195.1">MCT</text>
<text x="285" y="195.1">21/03/11</text>
<text x="230.1" y="198.6">P12 - ADC_CAM</text>
<text x="233.5" y="202.2">IGEPv2-RC</text>
</g>
<g font-size="1.6" fill="#f00">
<text x="168.4" y="25.4">9</text>
<text x="168.4" y="29">9</text>
<text x="171.1" y="25.4">PWR_5V</text>
<text x="171.1" y="29">PWR_9V</text>
<text x="183.5" y="24.5">PWR_5V</text>
<text x="183.5" y="28.1">PWR_9V</text>
<text x="220.9" y="24.5">DC_5V</text>
<text x="168.4" y="32.5">9</text>
<text x="171.1" y="32.5">PWR_GND</text>
<text x="185.3" y="31.6">PWR_GND</text>
<text x="52.7" y="41.4">4,13</text>
<text x="57.7" y="41.4">GPIO_94</text>
<text x="125.9" y="41.4">GPIO_95</text>
<text x="134.4" y="41.4">4,13</text>
<text x="54.6" y="46.8">4</text>
<text x="55" y="43.2">4</text>
<text x="55" y="45">4</text>
<text x="57.3" y="46.8">GPIO_99</text>
<text x="57.7" y="43.2">GPIO_96</text>
<text x="57.7" y="45">GPIO_97</text>
<text x="125.9" y="46.8">GPIO_98</text>
<text x="134.4" y="46.8">4</text>
<text x="54.6" y="48.5">4</text>
<text x="54.6" y="50.3">4</text>
<text x="54.6" y="52.1">4</text>
<text x="54.6" y="53.9">4</text>
<text x="57.3" y="48.5">GPIO_101</text>
<text x="57.3" y="50.3">GPIO_103</text>
<text x="57.3" y="52.1">GPIO_105</text>
<text x="57.3" y="53.9">GPIO_107</text>
<text x="125.4" y="50.3">GPIO_102</text>
<text x="125.4" y="48.5">GPIO_100</text>
<text x="125.4" y="52.1">GPIO_104</text>
<text x="125.4" y="53.9">GPIO_106</text>
<text x="134.8" y="50.3">4</text>
<text x="134.8" y="48.5">4</text>
<text x="134.8" y="52.1">4</text>
<text x="134.8" y="53.9">4</text>
<text x="21.2" y="59.2">4</text>
<text x="23.9" y="59.2">GPIO_112</text>
<text x="54.6" y="55.6">4</text>
<text x="54.6" y="57.4">4</text>
<text x="57.3" y="55.6">GPIO_109</text>
<text x="57.3" y="57.4">GPIO_111</text>
<text x="125.4" y="55.6">GPIO_108</text>
<text x="125.4" y="57.4">GPIO_110</text>
<text x="134.8" y="55.6">4</text>
<text x="134.8" y="57.4">4</text>
<text x="165.9" y="59.2">GPIO_113</text>
<text x="175.3" y="59.2">4</text>
<text x="20.5" y="64.5">4,9</text>
<text x="24.6" y="64.5">I2C2_SCL</text>
<text x="55" y="61">4</text>
<text x="55" y="62.8">4</text>
<text x="57.7" y="61">GPIO_114</text>
<text x="57.7" y="62.8">GPIO_126</text>
<text x="125" y="61">GPIO_115</text>
<text x="125" y="62.8">GPIO_167</text>
<text x="134.4" y="61">4</text>
<text x="134.4" y="62.8">4</text>
<text x="165" y="64.5">I2C2_SDA</text>
<text x="174.6" y="64.5">4,9</text>
<text x="240.4" y="77.9">MCSPI2_CS0</text>
<text x="240.4" y="81.4">MCSPI2_CLK</text>
<text x="201.3" y="88.5">RF_IF_AD</text>
<text x="201.3" y="85">PWR_GND</text>
<text x="240.4" y="85">MCSPI2_SOMI</text>
<text x="135.5" y="102.8">VDD_ADC</text>
<text x="48.9" y="117.9">4</text>
<text x="48.9" y="116.1">4</text>
<text x="49.3" y="119.7">4</text>
<text x="51.6" y="117.9">MCSPI2_SOMI</text>
<text x="51.6" y="116.1">MCSPI2_SIMO</text>
<text x="52" y="119.7">MCSPI2_CS0</text>
<text x="89.3" y="118.8">MCSPI2_CS0</text>
<text x="89.3" y="117">MCSPI2_SOMI</text>
<text x="89.3" y="115.2">MCSPI2_SIMO</text>
<text x="132" y="118.8">ADC_SPI_nCS</text>
<text x="132" y="117">ADC_SPI_SDATA</text>
<text x="49.3" y="121.4">4</text>
<text x="52" y="121.4">MCSPI2_CLK</text>
<text x="89.3" y="120.5">MCSPI2_CLK</text>
<text x="132" y="120.5">ADC_SPI_SCLK</text>
<text x="201.3" y="125.9">RF_IF_AD</text>
<text x="245.8" y="124.1">VDD_ADC</text>
<text x="201.3" y="129.4">ADC_SPI_SCLK</text>
<text x="240.4" y="129.4">ADC_SPI_SDATA</text>
<text x="201.3" y="133">ADC_SPI_nCS</text>
<text x="201.3" y="136.5">PWR_GND</text>
<text x="201.3" y="150.8">VDD_ADC</text>
<text x="236.9" y="150.8">PWR_5V</text>
<text x="220.5" y="163.3">NOT POPULATED</text>
<text x="236.9" y="166.8">PWR_9V</text>
<text x="220.5" y="172.2">NOT POPULATED</text>
</g>
<g font-size="1.6" fill="#000080">
<text x="209.8" y="28.1">RC43</text>
<text x="215.2" y="28.1">0</text>
<text x="245.4" y="29.9">RC45</text>
<text x="250.7" y="29.9">0</text>
<text x="92.5" y="35.2">DNI TS_2x14_PTS</text>
<text x="209.8" y="35.2">RC44</text>
<text x="215.2" y="35.2">0</text>
<text x="92.7" y="38">JC30</text>
<text x="220.5" y="53">J991</text>
<text x="37.4" y="58.3">RC11</text>
<text x="44.5" y="58.3">0</text>
<text x="143.2" y="58.3">0</text>
<text x="150.4" y="58.3">RC12</text>
<text x="37.4" y="63.6">RC13</text>
<text x="44.5" y="63.6">DNI 0</text>
<text x="142.3" y="63.6">DNI 0</text>
<text x="150.4" y="63.6">RC14</text>
<text x="220.5" y="61.9">DNI TAL1</text>
<text x="218.7" y="74.3">UC20</text>
<text x="218.7" y="93.9">DNI LTC2366_8P</text>
<text x="247.2" y="93.9">CC20</text>
<text x="247.2" y="95.7">DNI 100nF</text>
<text x="225.8" y="99.2">JC21</text>
<text x="87.2" y="106.3">CC03</text>
<text x="122.7" y="106.3">CC04</text>
<text x="190.3" y="107.2">CC23</text>
<text x="202.7" y="106.3">JC20</text>
<text x="87.2" y="108.1">DNI 100nF</text>
<text x="109.7" y="110.9">UC01</text>
<text x="122.7" y="108.1">DNI 100nF</text>
<text x="136.9" y="109.9">RC02</text>
<text x="136.9" y="111.7">DNI 10K</text>
<text x="225.8" y="109.9">DNI HDR1x2</text>
<text x="190.3" y="114.5">DNI 1nF</text>
<text x="201" y="115.2">DNI U.FL-R-SMT-1</text>
<text x="142.3" y="124.1">RC01</text>
<text x="142.3" y="125.9">DNI 10K</text>
<text x="220.5" y="122.3">UC03</text>
<text x="67.6" y="126.9">TPC10</text>
<text x="109.9" y="128.4">DNI TXB0104</text>
<text x="220.5" y="141.9">DNI ADC121S101</text>
<text x="217" y="154.3">RC06</text>
<text x="222.3" y="154.3">0</text>
<text x="194.9" y="159.7">CC07</text>
<text x="194.9" y="161.8">DNI 100nF</text>
<text x="204.5" y="159.7">CC08</text>
<text x="204.5" y="161.4">DNI 1uF</text>
<text x="217" y="161.4">RC09</text>
<text x="222.3" y="161.4">DNI 0</text>
<text x="217" y="170.3">RC07</text>
<text x="222.3" y="170.3">DNI 0</text>
</g>
<g font-size="1.6" fill="#004080">
<text x="219.6" y="79">VDD</text>
<text x="219.6" y="82.5">VREF</text>
<text x="228.7" y="82.5">SCK</text>
<text x="229.8" y="79">CS</text>
<text x="219.6" y="86.1">GND</text>
<text x="219.6" y="89.6">AIN</text>
<text x="227.4" y="89.6">OVDD</text>
<text x="228.6" y="86.1">SDO</text>
<text x="109.4" y="114.5">VCCA</text>
<text x="109.4" y="116.3">A1</text>
<text x="109.4" y="118.1">A2</text>
<text x="109.4" y="119.8">A3</text>
<text x="119.1" y="114.5">VCCB</text>
<text x="121.6" y="119.8">B3</text>
<text x="121.6" y="118.1">B2</text>
<text x="121.6" y="116.3">B1</text>
<text x="109.4" y="121.6">A4</text>
<text x="109.4" y="123.4">NC1</text>
<text x="109.4" y="125.2">GND</text>
<text x="120.4" y="123.4">NC2</text>
<text x="121.3" y="125.2">OE</text>
<text x="121.6" y="121.6">B4</text>
<text x="221.4" y="127">VIN</text>
<text x="221.4" y="130.5">SCLK</text>
<text x="228.4" y="130.5">SDATA</text>
<text x="230.4" y="127">VDD</text>
<text x="221.4" y="137.6">GND</text>
<text x="221.4" y="134.1">CS</text>
</g>
<g font-size="1.4">
<text x="254.7" y="194.9">INIT EDIT</text>
<text x="255.5" y="196.7">MODIF.</text>
<text x="271.9" y="196.7">DATE</text>
<text x="286.5" y="196.7">DATE</text>
</g>
<g font-size="1.3">
<text x="30.8" y="1.3">5</text>
<text x="88.9" y="1.3">4</text>
<text x="147" y="1.3">3</text>
<text x="205" y="1.3">2</text>
<text x="263.1" y="1.3">1</text>
<text x=".5" y="28.4">D</text>
<text x="292.6" y="28.4">D</text>
<text x=".5" y="79.5">C</text>
<text x="292.6" y="79.5">C</text>
<text x=".5" y="130.6">B</text>
<text x="292.6" y="130.6">B</text>
<text x=".5" y="181.7">A</text>
<text x="292.6" y="181.7">A</text>
<text x="251.5" y="196.6">REV</text>
<text x="264.4" y="196.6">DES.</text>
<text x="279.5" y="196.6">VER.</text>
<text x="251.5" y="198.9">SCALE</text>
<text x="279.5" y="198.9">REV.</text>
<text x="285.9" y="198.9">SHEET</text>
<text x="30.8" y="207.4">5</text>
<text x="88.9" y="207.4">4</text>
<text x="147" y="207.4">3</text>
<text x="205" y="207.4">2</text>
<text x="263.1" y="207.4">1</text>
</g>
<text font-size=".9" x="231.7" y="205.4">This agreement is our property. Reproduction and publication without our written authorization shall expose offender to legal proceedings.</text>
</svg>
